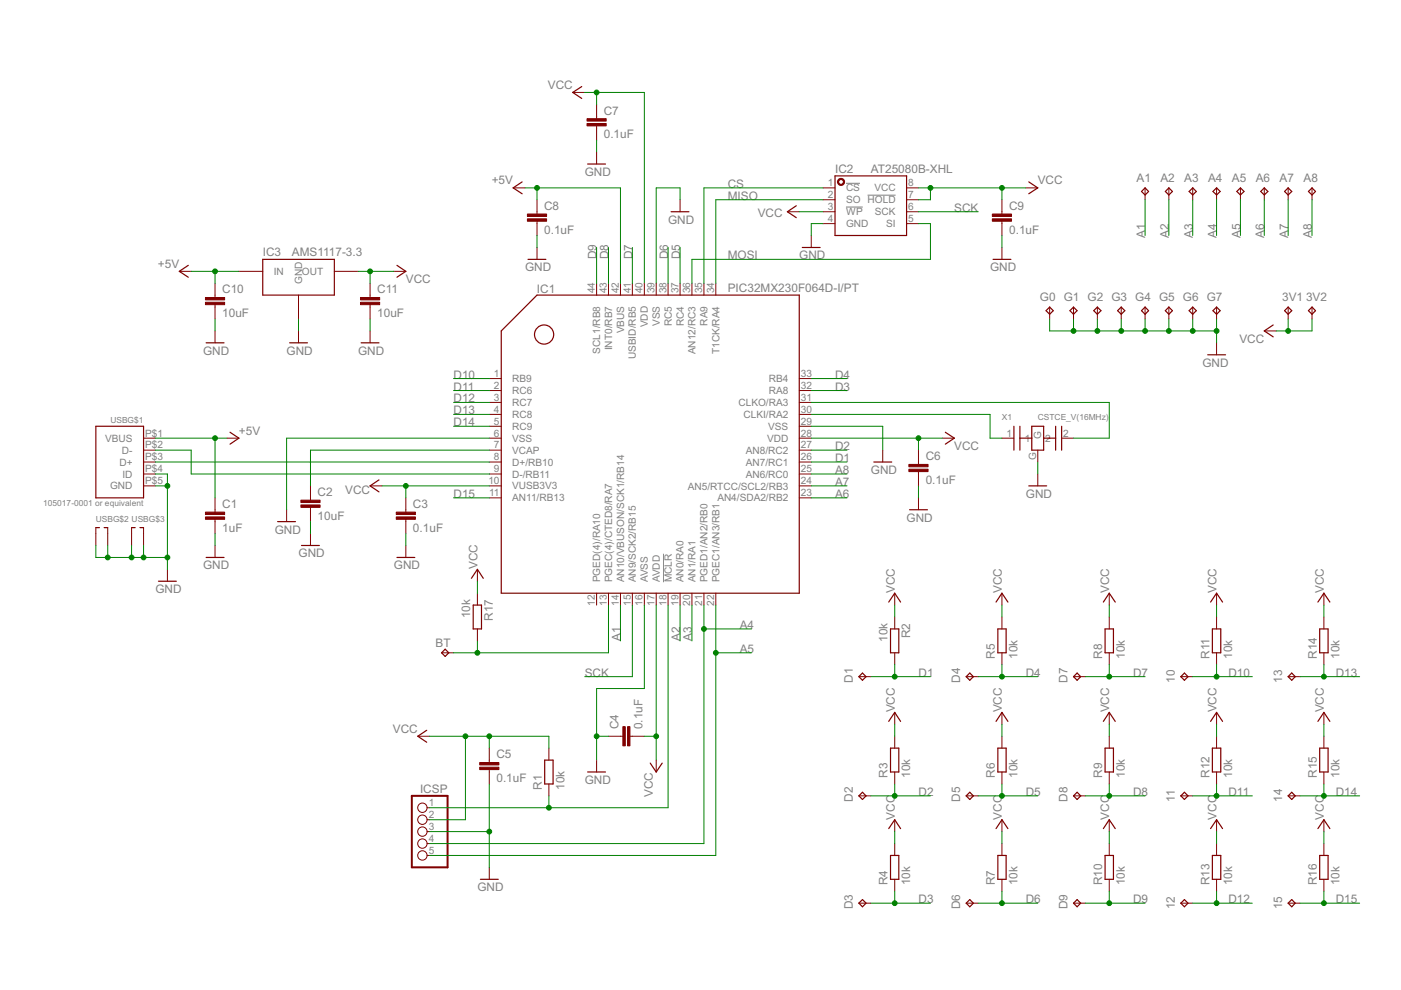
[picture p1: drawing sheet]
<svg xmlns="http://www.w3.org/2000/svg" width="297mm" height="210mm" viewBox="0 0 297 210" stroke-linecap="round" stroke-linejoin="round" font-family="sans-serif">
<path d="M179.4 38.9h2.9M179.4 43.9h3.5M183.9 41.4h6M140.7 117.4v6" fill="none" stroke="#808080" stroke-width=".21"/>
<g fill="none" stroke="#800000" stroke-width=".21">
<path d="M121.4 19.6h2.6M108.8 39.8h2.5M126.5 22.1v3.1M126.5 26.7v3M126.5 32.2v2.6M174.5 39.8h2.5M192.2 39.8h2.5M217.5 39.8h2.5M242.8 39.8v2.6M247.8 39.8v2.6M252.9 39.8v2.6M257.9 39.8v2.6"/>
<path d="M263 39.8v2.6M268.1 39.8v2.6M273.1 39.8v2.6M278.2 39.8v2.6M38 57.5h2.5M50.7 57.5h5M70.9 57.5h5M83.5 57.5h2.5M113.9 42.4v3M113.9 46.9v3M113.9 52.5v2.5M144.2 42.4v2.5"/>
<path d="M166.9 44.9h2.6M172 49.9v2.6M174.5 42.4h2.5M174.5 44.9h2.5M174.5 47.4h2.5M192.2 42.4h2.5M192.2 44.9h2.5M192.2 47.4h2.5M212.4 42.4v3M212.4 46.9v3M212.4 52.5v2.5M45.6 60v3.1"/>
<path d="M45.6 64.6v3M45.6 70.2v2.5M63.3 62.6v5M63.3 70.2v2.5M78.5 60v3.1M78.5 64.6v3M78.5 70.2v2.5M126.5 60v2.6M129 60v2.6M131.6 60v2.6M134.1 60v2.6M136.6 60v2.6"/>
<path d="M139.1 60v2.6M141.6 60v2.6M144.2 60v2.6M146.7 60v2.6M149.2 60v2.6M151.8 60v2.6M222.5 65.1v2.5M227.6 65.1v2.5M232.7 65.1v2.5M237.7 65.1v2.5M242.8 65.1v2.5M247.8 65.1v2.5"/>
<path d="M252.9 65.1v2.5M257.9 65.1v2.5M257.9 72.7v2.5M268.1 70.2h2.5M273.1 65.1v2.5M278.2 65.1v2.5M30.4 92.9h2.6M30.4 95.4h2.6M30.4 98h2.6M48.1 92.9h2.6M103.7 92.9h2.6M103.7 80.3h2.6"/>
<path d="M103.7 82.8h2.6M103.7 85.3h2.6M103.7 87.9h2.6M103.7 90.4h2.6M103.7 95.4h2.6M103.7 98h2.6M169.5 92.9h2.5M169.5 80.3h2.5M169.5 82.8h2.5M169.5 85.3h2.5M169.5 87.9h2.5M169.5 90.4h2.5"/>
<path d="M169.5 95.4h2.5M169.5 98h2.5M187.2 95.4v2.6M194.7 95.4v3.1M194.7 100v3M199.8 92.9h2.5M212.4 92.9h2.6M220 95.4v2.6M225.1 92.9h2.5M20.3 111.9v3.8M22.8 111.9v3.8M27.9 111.9v3.8"/>
<path d="M30.4 100.5h2.6M30.4 103h2.6M30.4 111.9v3.8M45.6 105.6v3M45.6 110.1v3M45.6 115.7v2.5M60.8 108.1v2.5M65.8 103v3M65.8 107.6v3M65.8 113.1v2.6M78.5 103h2.5M86 105.6v3"/>
<path d="M86 110.1v3M86 115.7v2.5M103.7 100.5h2.6M103.7 103h2.6M103.7 105.6h2.6M169.5 100.5h2.5M169.5 103h2.5M169.5 105.6h2.5M194.7 105.6v2.5M220 100.5v2.5M35.5 120.7v2.5M93.6 138.4h2.6"/>
<path d="M101.2 120.7v2.5M101.2 125.8v2.5M101.2 133.3v2.6M126.5 125.8v2.5M129 125.8v2.5M131.6 125.8v2.5M134.1 125.8v2.5M136.6 125.8v2.5M139.1 125.8v2.5M141.6 125.8v2.5M144.2 125.8v2.5M146.7 125.8v2.5"/>
<path d="M149.2 125.8v2.5M151.8 125.8v2.5M189.7 125.8v2.5M189.7 130.8v2.5M189.7 138.4v2.5M212.4 125.8v2.5M212.4 130.8v2.5M212.4 138.4v2.5M235.2 125.8v2.5M235.2 130.8v2.5M235.2 138.4v2.5M257.9 125.8v2.5"/>
<path d="M257.9 130.8v2.5M257.9 138.4v2.5M280.7 125.8v2.5M280.7 130.8v2.5M280.7 138.4v2.5M88.6 156.1h2.5M103.7 158.6v3.1M116.4 158.6v2.6M129 156.1h3.1M133.6 156.1h3M182.1 143.5h2.5M189.7 151v2.6"/>
<path d="M189.7 156.1v2.5M204.9 143.5h2.5M212.4 151v2.6M212.4 156.1v2.5M227.6 143.5h2.5M235.2 151v2.6M235.2 156.1v2.5M250.4 143.5h2.5M257.9 151v2.6M257.9 156.1v2.5M273.1 143.5h2.5M280.7 151v2.6"/>
<path d="M280.7 156.1v2.5M90.6 171.3h.5M90.6 173.8h.5M90.6 176.3h.5M90.6 178.9h.5M103.7 163.2v3M116.4 166.2v2.5M126.5 161.2v2.5M139.1 161.2v2.5M182.1 168.7h2.5M189.7 163.7v2.5M189.7 173.8v2.5"/>
<path d="M189.7 178.9v2.5M204.9 168.7h2.5M212.4 163.7v2.5M212.4 173.8v2.5M212.4 178.9v2.5M227.6 168.7h2.5M235.2 163.7v2.5M235.2 173.8v2.5M235.2 178.9v2.5M250.4 168.7h2.5M257.9 163.7v2.5M257.9 173.8v2.5"/>
<path d="M257.9 178.9v2.5M273.1 168.7h2.5M280.7 163.7v2.5M280.7 173.8v2.5M280.7 178.9v2.5M90.6 181.4h.5M103.7 183.9v2.5M182.1 191.5h2.5M189.7 186.4v2.6M204.9 191.5h2.5M212.4 186.4v2.6M227.6 191.5h2.5"/>
<path d="M235.2 186.4v2.6M250.4 191.5h2.5M257.9 186.4v2.6M273.1 191.5h2.5M280.7 186.4v2.6"/>
<circle cx="89.6" cy="171.3" r=".99"/>
<circle cx="89.6" cy="173.8" r=".99"/>
<circle cx="89.6" cy="176.3" r=".99"/>
<circle cx="89.6" cy="178.9" r=".99"/>
<circle cx="89.6" cy="181.4" r=".99"/>
</g>
<g fill="#800000" stroke="#800000" stroke-width=".21">
<path d="M133.1 154.1h.5v4h-.5z"/>
<path d="M132.1 154.1h.5v4h-.5z"/>
<path d="M43.6 109.6h4v.5h-4z"/>
<path d="M43.6 108.6h4v.5h-4z"/>
<path d="M101.7 162.7h4.1v.5h-4.1z"/>
<path d="M101.7 161.7h4.1v.5h-4.1z"/>
<path d="M84 109.6h4.1v.5h-4.1z"/>
<path d="M84 108.6h4.1v.5h-4.1z"/>
<path d="M63.8 107.1h4.1v.5h-4.1z"/>
<path d="M63.8 106h4.1v.6h-4.1z"/>
<path d="M192.7 99.5h4.1v.5h-4.1z"/>
<path d="M192.7 98.5h4.1v.5h-4.1z"/>
<path d="M124.5 26.2h4v.5h-4z"/>
<path d="M124.5 25.2h4v.5h-4z"/>
<path d="M111.8 46.4h4.1v.5h-4.1z"/>
<path d="M111.8 45.4h4.1v.5h-4.1z"/>
<path d="M43.6 64.1h4v.5h-4z"/>
<path d="M43.6 63.1h4v.5h-4z"/>
<path d="M76.4 64.1h4.1v.5h-4.1z"/>
<path d="M76.4 63.1h4.1v.5h-4.1z"/>
<path d="M210.4 46.4h4.1v.5h-4.1z"/>
<path d="M210.4 45.4h4.1v.5h-4.1z"/>
</g>
<g fill="none" stroke="#800000" stroke-width=".25">
<path d="M123.3 18.4l-1.9 1.2 1.9 1.3M110.7 38.6l-1.9 1.2 1.9 1.3M124.6 34.8h3.8M177 37.3h15.2v12.6h-15.2zM218.1 38.6l1.9 1.2-1.9 1.3M242.8 39.8l.7 .8-.7 .7-.8-.7zM247.8 39.8l.8 .8-.8 .7-.7-.7zM252.9 39.8l.7 .8-.7 .7-.8-.7zM257.9 39.8l.8 .8-.8 .7-.7-.7zM263 39.8l.8 .8-.8 .7-.8-.7zM268.1 39.8l.7 .8-.7 .7-.8-.7zM273.1 39.8l.8 .8-.8 .7-.7-.7z"/>
<path d="M278.2 39.8l.7 .8-.7 .7-.8-.7zM39.9 56.3l-1.9 1.2 1.9 1.3M55.7 55h15.2v7.6h-15.2zM84.2 56.3l1.8 1.2-1.8 1.3M112 55h3.7M142.3 44.9h3.8M168.8 43.6l-1.9 1.3 1.9 1.2M170.1 52.5h3.8M210.5 55h3.8M43.7 72.7h3.8M61.4 72.7h3.8M76.6 72.7h3.7"/>
<path d="M113.9 62.6h55.6v63.2h-63.2v-55.6zM222.5 65.1l.8 .8-.8 .7-.7-.7zM227.6 65.1l.8 .8-.8 .7-.8-.7zM231.9 65.9l.8-.8 .7 .8-.7 .7zM237 65.9l.7-.8 .8 .8-.8 .7zM242 65.9l.8-.8 .7 .8-.7 .7zM247.8 65.1l.8 .8-.8 .7-.7-.7zM252.1 65.9l.8-.8 .7 .8-.7 .7zM256.1 75.2h3.7M257.9 65.1l.8 .8-.8 .7-.7-.7zM269.9 68.9l-1.8 1.3 1.8 1.2M273.1 65.1l.8 .8-.8 .7-.7-.7z"/>
<path d="M278.2 65.1l.7 .8-.7 .7-.8-.7zM20.3 90.4h10.1v15.2h-10.1zM48.8 91.7l1.9 1.2-1.9 1.3M185.3 98h3.8M200.4 91.7l1.9 1.2-1.9 1.3M215 90.4v5M216.2 90.4v5M216.2 92.9h2.6M218.8 90.4h2.5v5h-2.5zM221.3 92.9h2.5M223.8 90.4v5M225.1 90.4v5"/>
<path d="M20.3 111.9h.8M22.1 111.9h.7M27.9 111.9h.8M29.7 111.9h.7M43.7 118.2h3.8M58.9 110.6h3.8M63.9 115.7h3.8M80.3 101.7l-1.8 1.3 1.8 1.3M84.2 118.2h3.7M192.8 108.1h3.8M218.1 103h3.8M33.6 123.2h3.8"/>
<path d="M94.4 137.6l.7 .8-.7 .8-.8-.8zM99.9 122.6l1.3-1.9 1.3 1.9M100.3 128.3h1.8v5h-1.8zM188.4 127.7l1.3-1.9 1.2 1.9M188.8 133.3h1.8v5.1h-1.8zM211.2 127.7l1.2-1.9 1.3 1.9M211.6 133.3h1.7v5.1h-1.7zM233.9 127.7l1.3-1.9 1.3 1.9M234.3 133.3h1.8v5.1h-1.8zM256.7 127.7l1.2-1.9 1.3 1.9M257 133.3h1.8v5.1h-1.8zM279.4 127.7l1.3-1.9 1.3 1.9"/>
<path d="M279.8 133.3h1.8v5.1h-1.8zM90.5 154.8l-1.9 1.3 1.9 1.3M182.9 142.7l.7 .8-.7 .7-.8-.7zM188.4 153l1.3-2 1.2 2M188.8 158.6h1.8v5.1h-1.8zM205.6 142.7l.8 .8-.8 .7-.7-.7zM211.2 153l1.2-2 1.3 2M211.6 158.6h1.7v5.1h-1.7zM228.4 142.7l.7 .8-.7 .7-.8-.7zM233.9 153l1.3-2 1.3 2M234.3 158.6h1.8v5.1h-1.8zM251.1 142.7l.8 .8-.8 .7-.7-.7z"/>
<path d="M256.7 153l1.2-2 1.3 2M257 158.6h1.8v5.1h-1.8zM273.9 142.7l.7 .8-.7 .7-.8-.7zM279.4 153l1.3-2 1.3 2M279.8 158.6h1.8v5.1h-1.8zM115.5 161.2h1.8v5h-1.8zM124.6 163.7h3.8M137.9 161.8l1.2 1.9 1.3-1.9M182.9 168l.7 .7-.7 .8-.8-.8zM188.4 175.7l1.3-1.9 1.2 1.9M204.9 168.7l.7-.7 .8 .7-.8 .8zM211.2 175.7l1.2-1.9 1.3 1.9"/>
<path d="M227.6 168.7l.8-.7 .7 .7-.7 .8zM233.9 175.7l1.3-1.9 1.3 1.9M250.4 168.7l.7-.7 .8 .7-.8 .8zM256.7 175.7l1.2-1.9 1.3 1.9M273.1 168.7l.8-.7 .7 .7-.7 .8zM279.4 175.7l1.3-1.9 1.3 1.9M101.9 186.4h3.7M182.9 190.7l.7 .8-.7 .8-.8-.8zM188.8 181.4h1.8v5h-1.8zM205.6 190.7l.8 .8-.8 .8-.7-.8zM211.6 181.4h1.7v5h-1.7zM228.4 190.7l.7 .8-.7 .8-.8-.8z"/>
<path d="M234.3 181.4h1.8v5h-1.8zM251.1 190.7l.8 .8-.8 .8-.7-.8zM257 181.4h1.8v5h-1.8zM273.9 190.7l.7 .8-.7 .8-.8-.8zM279.8 181.4h1.8v5h-1.8z"/>
<circle cx="115.4" cy="70.9" r="2.03"/>
</g>
<path d="M87.3 168.7h7.6v15.2h-7.6z" fill="none" stroke="#800000" stroke-width=".42"/>
<path d="M177.7 38.1a.76 .76 0 0 1 1.3 .1 .76 .76 0 0 1-.5 1.1 .76 .76 0 0 1-1-.7h.3a.51 .51 0 0 1 .7-.5 .51 .51 0 0 1 .2 .8 .51 .51 0 0 1-.9-.2v-.1h-.3z" fill-rule="evenodd" fill="#800000" stroke="#800000" stroke-width=".21"/>
<g fill="none" stroke="#008000" stroke-width=".21">
<path d="M124 19.6h12.6v40.4M126.5 19.6v2.5M111.3 39.8h20.3v20.2M113.9 39.8v2.6M126.5 29.7v2.5M174.5 39.8h-25.3v20.2M194.7 39.8h22.8M197.3 39.8v2.6h-2.6M212.4 39.8v2.6M40.5 57.5h10.2M45.6 57.5v2.5M75.9 57.5h7.6"/>
<path d="M78.5 57.5v2.5M113.9 49.9v2.6M126.5 52.5v7.5M129 52.5v7.5M134.1 52.5v7.5M141.6 52.5v7.5M144.2 42.4v-2.6h-5.1v20.2M144.2 52.5v7.5M169.5 44.9h5M174.5 47.4h-2.5v2.5M174.5 42.4h-22.7v17.6M194.7 47.4h2.6v7.6h-50.6v5"/>
<path d="M194.7 44.9h12.7M212.4 49.9v2.6M242.8 42.4v7.5M247.8 42.4v7.5M252.9 42.4v7.5M257.9 42.4v7.5M263 42.4v7.5M268.1 42.4v7.5M273.1 42.4v7.5M278.2 42.4v7.5M45.6 67.6v2.6M63.3 67.6v2.6"/>
<path d="M78.5 67.6v2.6M222.5 67.6v2.6h35.4M227.6 67.6v2.6M232.7 67.6v2.6M237.7 67.6v2.6M242.8 67.6v2.6M247.8 67.6v2.6M252.9 67.6v2.6M257.9 67.6v5.1M273.1 67.6v2.6M278.2 67.6v2.6h-7.6M33 92.9h15.1"/>
<path d="M33 95.4h7.5v5.1h63.2M33 98h70.7M45.6 92.9v12.7M96.2 90.4h7.5M96.2 87.9h7.5M96.2 85.3h7.5M96.2 80.3h7.5M96.2 82.8h7.5M103.7 92.9h-42.9v15.2M103.7 95.4h-37.9v7.6M172 92.9h27.8M172 87.9h37.9v5h2.5"/>
<path d="M172 85.3h63.2v7.6h-7.6M172 90.4h15.2v5M172 98h7.6M172 95.4h7.6M172 80.3h7.6M172 82.8h7.6M194.7 92.9v2.5M220 98v2.5M20.3 115.7v2.5h15.2M22.8 115.7v2.5M27.9 115.7v2.5M30.4 115.7v2.5"/>
<path d="M33 100.5h2.5v20.2M33 103h2.5M45.6 113.1v2.6M65.8 110.6v2.5M81 103h22.7M86 103v2.6M86 113.1v2.6M96.2 105.6h7.5M172 100.5h7.6M172 103h7.6M172 105.6h7.6M194.7 103v2.6"/>
<path d="M101.2 123.2v2.6M101.2 135.9v2.5M129 128.3v10.1h-32.8M131.6 128.3v7.6M134.1 128.3v15.2h-10.1M136.6 128.3v17.7h-10.1v15.2M139.1 128.3v32.9M141.6 128.3v43h-50.5M144.2 128.3v7.6M146.7 128.3v7.6M149.2 128.3v50.6h-58.1M149.2 133.3h10.1"/>
<path d="M151.8 128.3v53.1h-60.7M151.8 138.4h7.5M189.7 128.3v2.5M212.4 128.3v2.5M235.2 128.3v2.5M257.9 128.3v2.5M280.7 128.3v2.5M91.1 156.1h25.3v2.5M98.7 156.1v17.7h-7.6M103.7 156.1v2.5M126.5 156.1h2.5M136.6 156.1h2.5"/>
<path d="M184.6 143.5h12.7M189.7 140.9v2.6M189.7 153.6v2.5M207.4 143.5h12.6M212.4 140.9v2.6M212.4 153.6v2.5M230.1 143.5h12.7M235.2 140.9v2.6M235.2 153.6v2.5M252.9 143.5h12.6M257.9 140.9v2.6M257.9 153.6v2.5"/>
<path d="M275.6 143.5h12.7M280.7 140.9v2.6M280.7 153.6v2.5M91.1 176.3h12.6M103.7 166.2v17.7M116.4 168.7v2.6M184.6 168.7h12.7M189.7 166.2v2.5M189.7 176.3v2.6M207.4 168.7h12.6M212.4 166.2v2.5M212.4 176.3v2.6"/>
<path d="M230.1 168.7h12.7M235.2 166.2v2.5M235.2 176.3v2.6M252.9 168.7h12.6M257.9 166.2v2.5M257.9 176.3v2.6M275.6 168.7h12.7M280.7 166.2v2.5M280.7 176.3v2.6M184.6 191.5h12.7M189.7 189v2.5M207.4 191.5h12.6"/>
<path d="M212.4 189v2.5M230.1 191.5h12.7M235.2 189v2.5M252.9 191.5h12.6M257.9 189v2.5M275.6 191.5h12.7M280.7 189v2.5"/>
</g>
<g fill="#008000" stroke="#008000" stroke-width=".21">
<circle cx="103.7" cy="176.3" r=".51"/>
<circle cx="126.5" cy="156.1" r=".51"/>
<circle cx="35.5" cy="103" r=".51"/>
<circle cx="22.8" cy="118.2" r=".51"/>
<circle cx="27.9" cy="118.2" r=".51"/>
<circle cx="30.4" cy="118.2" r=".51"/>
<circle cx="35.5" cy="118.2" r=".51"/>
<circle cx="257.9" cy="70.2" r=".51"/>
<circle cx="237.7" cy="70.2" r=".51"/>
<circle cx="227.6" cy="70.2" r=".51"/>
<circle cx="232.7" cy="70.2" r=".51"/>
<circle cx="252.9" cy="70.2" r=".51"/>
<circle cx="247.8" cy="70.2" r=".51"/>
<circle cx="242.8" cy="70.2" r=".51"/>
<circle cx="151.8" cy="138.4" r=".51"/>
<circle cx="149.2" cy="133.3" r=".51"/>
<circle cx="116.4" cy="171.3" r=".51"/>
<circle cx="98.7" cy="156.1" r=".51"/>
<circle cx="103.7" cy="156.1" r=".51"/>
<circle cx="139.1" cy="156.1" r=".51"/>
<circle cx="86" cy="103" r=".51"/>
<circle cx="194.7" cy="92.9" r=".51"/>
<circle cx="126.5" cy="19.6" r=".51"/>
<circle cx="78.5" cy="57.5" r=".51"/>
<circle cx="212.4" cy="39.8" r=".51"/>
<circle cx="197.3" cy="39.8" r=".51"/>
<circle cx="273.1" cy="70.2" r=".51"/>
<circle cx="113.9" cy="39.8" r=".51"/>
<circle cx="45.6" cy="57.5" r=".51"/>
<circle cx="45.6" cy="92.9" r=".51"/>
<circle cx="101.2" cy="138.4" r=".51"/>
<circle cx="257.9" cy="143.5" r=".51"/>
<circle cx="257.9" cy="168.7" r=".51"/>
<circle cx="257.9" cy="191.5" r=".51"/>
<circle cx="280.7" cy="143.5" r=".51"/>
<circle cx="280.7" cy="168.7" r=".51"/>
<circle cx="280.7" cy="191.5" r=".51"/>
<circle cx="189.7" cy="143.5" r=".51"/>
<circle cx="189.7" cy="168.7" r=".51"/>
<circle cx="189.7" cy="191.5" r=".51"/>
<circle cx="212.4" cy="143.5" r=".51"/>
<circle cx="212.4" cy="168.7" r=".51"/>
<circle cx="212.4" cy="191.5" r=".51"/>
<circle cx="235.2" cy="143.5" r=".51"/>
<circle cx="235.2" cy="168.7" r=".51"/>
<circle cx="235.2" cy="191.5" r=".51"/>
</g>
<g font-size="2.8" fill="#808080">
<text x="116.2" y="18.9">VCC</text>
<text x="128" y="29.3">0.1uF</text>
<text x="128" y="24.3">C7</text>
<text x="104.3" y="39.1">+5V</text>
<text x="124" y="37.3">GND</text>
<text x="154.3" y="39.8">CS</text>
<text x="177" y="36.7">IC2</text>
<text x="184.6" y="36.7">AT25080B-XHL</text>
<text x="220" y="39.1">VCC</text>
<text x="241" y="38.6">A1</text>
<text x="246" y="38.6">A2</text>
<text x="251.1" y="38.6">A3</text>
<text x="256.1" y="38.6">A4</text>
<text x="261.2" y="38.6">A5</text>
<text x="266.2" y="38.6">A6</text>
<text x="271.3" y="38.6">A7</text>
<text x="276.4" y="38.6">A8</text>
<text x="115.4" y="44.5">C8</text>
<text x="141.7" y="47.4">GND</text>
<text x="154.3" y="42.4">MISO</text>
<text x="160.7" y="45.9">VCC</text>
<text x="202.3" y="44.9">SCK</text>
<text x="214" y="44.5">C9</text>
<text x="115.4" y="49.6">0.1uF</text>
<text x="214" y="49.6">0.1uF</text>
<text x="242.8" y="50.5" transform="rotate(-90 242.8 50.5)">A1</text>
<text x="247.8" y="50.5" transform="rotate(-90 247.8 50.5)">A2</text>
<text x="252.9" y="50.5" transform="rotate(-90 252.9 50.5)">A3</text>
<text x="257.9" y="50.5" transform="rotate(-90 257.9 50.5)">A4</text>
<text x="263" y="50.5" transform="rotate(-90 263 50.5)">A5</text>
<text x="268.1" y="50.5" transform="rotate(-90 268.1 50.5)">A6</text>
<text x="273.1" y="50.5" transform="rotate(-90 273.1 50.5)">A7</text>
<text x="278.2" y="50.5" transform="rotate(-90 278.2 50.5)">A8</text>
<text x="33.5" y="56.8">+5V</text>
<text x="55.7" y="54.4">IC3</text>
<text x="61.9" y="54.4">AMS1117-3.3</text>
<text x="111.3" y="57.5">GND</text>
<text x="126.5" y="55" transform="rotate(-90 126.5 55)">D9</text>
<text x="129" y="55" transform="rotate(-90 129 55)">D8</text>
<text x="134.1" y="55" transform="rotate(-90 134.1 55)">D7</text>
<text x="141.7" y="55" transform="rotate(-90 141.7 55)">D6</text>
<text x="144.2" y="55" transform="rotate(-90 144.2 55)">D5</text>
<text x="154.3" y="55">MOSI</text>
<text x="169.5" y="55">GND</text>
<text x="209.9" y="57.5">GND</text>
<text x="47.1" y="62.2">C10</text>
<text x="80" y="62.2">C11</text>
<text x="86" y="60.1">VCC</text>
<text x="113.9" y="62.1">IC1</text>
<text x="154.3" y="61.8">PIC32MX230F064D-I/PT</text>
<text x="220.5" y="63.8">G0 G1 G2 G3 G4 G5 G6 G7</text>
<text x="271.8" y="63.8">3V1</text>
<text x="276.9" y="63.8">3V2</text>
<text x="47.1" y="67.3">10uF</text>
<text x="80" y="67.3">10uF</text>
<text x="43.1" y="75.2">GND</text>
<text x="60.8" y="75.2">GND</text>
<text x="75.9" y="75.2">GND</text>
<text x="254.9" y="77.7">GND</text>
<text x="262.8" y="72.7">VCC</text>
<text x="96.2" y="80.3">D10</text>
<text x="96.2" y="82.8">D11</text>
<text x="177" y="82.8">D3</text>
<text x="177" y="80.3">D4</text>
<text x="96.2" y="85.3">D12</text>
<text x="96.2" y="87.9">D13</text>
<text x="50.7" y="92.2">+5V</text>
<text x="96.2" y="90.4">D14</text>
<text x="177" y="95.4">D2</text>
<text x="202.3" y="95.4">VCC</text>
<text x="177" y="100.5">A8</text>
<text x="177" y="98">D1</text>
<text x="184.6" y="100.5">GND</text>
<text x="196.3" y="97.6">C6</text>
<text x="47.1" y="107.7">C1</text>
<text x="67.3" y="105.2">C2</text>
<text x="73.2" y="104.8">VCC</text>
<text x="87.6" y="107.7">C3</text>
<text x="96.2" y="105.5">D15</text>
<text x="177" y="105.5">A6</text>
<text x="177" y="103">A7</text>
<text x="196.3" y="102.6">0.1uF</text>
<text x="217.5" y="105.5">GND</text>
<text x="47.1" y="112.8">1uF</text>
<text x="58.2" y="113.1">GND</text>
<text x="67.3" y="110.2">10uF</text>
<text x="87.6" y="112.8">0.1uF</text>
<text x="192.2" y="110.6">GND</text>
<text x="63.3" y="118.2">GND</text>
<text x="33" y="125.8">GND</text>
<text x="43.1" y="120.7">GND</text>
<text x="83.5" y="120.7">GND</text>
<text x="101.2" y="120.7" transform="rotate(-90 101.2 120.7)">VCC</text>
<text x="189.7" y="125.8" transform="rotate(-90 189.7 125.8)">VCC</text>
<text x="212.4" y="125.8" transform="rotate(-90 212.4 125.8)">VCC</text>
<text x="235.2" y="125.8" transform="rotate(-90 235.2 125.8)">VCC</text>
<text x="257.9" y="125.8" transform="rotate(-90 257.9 125.8)">VCC</text>
<text x="280.7" y="125.8" transform="rotate(-90 280.7 125.8)">VCC</text>
<text x="99.7" y="131.1" transform="rotate(-90 99.7 131.1)">10k</text>
<text x="104.5" y="131.6" transform="rotate(-90 104.5 131.6)">R17</text>
<text x="92.4" y="137.1">BT</text>
<text x="131.5" y="135.9" transform="rotate(-90 131.5 135.9)">A1</text>
<text x="144.2" y="135.9" transform="rotate(-90 144.2 135.9)">A2</text>
<text x="146.7" y="135.9" transform="rotate(-90 146.7 135.9)">A3</text>
<text x="156.8" y="133.4">A4</text>
<text x="188.2" y="136.1" transform="rotate(-90 188.2 136.1)">10k</text>
<text x="193" y="135.3" transform="rotate(-90 193 135.3)">R2</text>
<text x="124" y="143.5">SCK</text>
<text x="156.8" y="138.4">A5</text>
<text x="194.7" y="143.5">D1</text>
<text x="210.9" y="139.7" transform="rotate(-90 210.9 139.7)">R5</text>
<text x="215.7" y="139.7" transform="rotate(-90 215.7 139.7)">10k</text>
<text x="217.5" y="143.5">D4</text>
<text x="233.7" y="139.7" transform="rotate(-90 233.7 139.7)">R8</text>
<text x="238.5" y="139.7" transform="rotate(-90 238.5 139.7)">10k</text>
<text x="240.2" y="143.5">D7</text>
<text x="256.4" y="139.7" transform="rotate(-90 256.4 139.7)">R11</text>
<text x="260.5" y="143.5">D10</text>
<text x="261.2" y="139.7" transform="rotate(-90 261.2 139.7)">10k</text>
<text x="279.2" y="139.7" transform="rotate(-90 279.2 139.7)">R14</text>
<text x="283.2" y="143.5">D13</text>
<text x="284" y="139.7" transform="rotate(-90 284 139.7)">10k</text>
<text x="180.8" y="144.7" transform="rotate(-90 180.8 144.7)">D1</text>
<text x="203.6" y="144.7" transform="rotate(-90 203.6 144.7)">D4</text>
<text x="226.3" y="144.7" transform="rotate(-90 226.3 144.7)">D7</text>
<text x="249.1" y="144.7" transform="rotate(-90 249.1 144.7)">10</text>
<text x="271.8" y="144.7" transform="rotate(-90 271.8 144.7)">13</text>
<text x="83.3" y="155.4">VCC</text>
<text x="131.2" y="154.6" transform="rotate(-90 131.2 154.6)">C4</text>
<text x="136.2" y="154.6" transform="rotate(-90 136.2 154.6)">0.1uF</text>
<text x="189.7" y="151" transform="rotate(-90 189.7 151)">VCC</text>
<text x="212.4" y="151" transform="rotate(-90 212.4 151)">VCC</text>
<text x="235.2" y="151" transform="rotate(-90 235.2 151)">VCC</text>
<text x="257.9" y="151" transform="rotate(-90 257.9 151)">VCC</text>
<text x="280.7" y="151" transform="rotate(-90 280.7 151)">VCC</text>
<text x="105.3" y="160.8">C5</text>
<text x="105.3" y="165.8">0.1uF</text>
<text x="114.9" y="167.5" transform="rotate(-90 114.9 167.5)">R1</text>
<text x="119.7" y="167.5" transform="rotate(-90 119.7 167.5)">10k</text>
<text x="124" y="166.2">GND</text>
<text x="188.2" y="164.9" transform="rotate(-90 188.2 164.9)">R3</text>
<text x="193" y="164.9" transform="rotate(-90 193 164.9)">10k</text>
<text x="210.9" y="164.9" transform="rotate(-90 210.9 164.9)">R6</text>
<text x="215.7" y="164.9" transform="rotate(-90 215.7 164.9)">10k</text>
<text x="233.7" y="164.9" transform="rotate(-90 233.7 164.9)">R9</text>
<text x="238.5" y="164.9" transform="rotate(-90 238.5 164.9)">10k</text>
<text x="256.4" y="164.9" transform="rotate(-90 256.4 164.9)">R12</text>
<text x="261.2" y="164.9" transform="rotate(-90 261.2 164.9)">10k</text>
<text x="279.2" y="164.9" transform="rotate(-90 279.2 164.9)">R15</text>
<text x="284" y="164.9" transform="rotate(-90 284 164.9)">10k</text>
<text x="89.1" y="168.1">ICSP</text>
<text x="138.4" y="169" transform="rotate(-90 138.4 169)">VCC</text>
<text x="180.8" y="170" transform="rotate(-90 180.8 170)">D2</text>
<text x="189.7" y="173.8" transform="rotate(-90 189.7 173.8)">VCC</text>
<text x="194.7" y="168.7">D2</text>
<text x="203.6" y="170" transform="rotate(-90 203.6 170)">D5</text>
<text x="212.4" y="173.8" transform="rotate(-90 212.4 173.8)">VCC</text>
<text x="217.5" y="168.7">D5</text>
<text x="226.3" y="170" transform="rotate(-90 226.3 170)">D8</text>
<text x="235.2" y="173.8" transform="rotate(-90 235.2 173.8)">VCC</text>
<text x="240.2" y="168.7">D8</text>
<text x="249.1" y="170" transform="rotate(-90 249.1 170)">11</text>
<text x="257.9" y="173.8" transform="rotate(-90 257.9 173.8)">VCC</text>
<text x="260.5" y="168.7">D11</text>
<text x="271.8" y="170" transform="rotate(-90 271.8 170)">14</text>
<text x="280.7" y="173.8" transform="rotate(-90 280.7 173.8)">VCC</text>
<text x="283.2" y="168.7">D14</text>
<text x="101.2" y="189">GND</text>
<text x="188.2" y="187.7" transform="rotate(-90 188.2 187.7)">R4</text>
<text x="193" y="187.7" transform="rotate(-90 193 187.7)">10k</text>
<text x="194.7" y="191.5">D3</text>
<text x="210.9" y="187.7" transform="rotate(-90 210.9 187.7)">R7</text>
<text x="215.7" y="187.7" transform="rotate(-90 215.7 187.7)">10k</text>
<text x="217.5" y="191.5">D6</text>
<text x="233.7" y="187.7" transform="rotate(-90 233.7 187.7)">R10</text>
<text x="238.5" y="187.7" transform="rotate(-90 238.5 187.7)">10k</text>
<text x="240.2" y="191.5">D9</text>
<text x="256.4" y="187.7" transform="rotate(-90 256.4 187.7)">R13</text>
<text x="260.5" y="191.5">D12</text>
<text x="261.2" y="187.7" transform="rotate(-90 261.2 187.7)">10k</text>
<text x="279.2" y="187.7" transform="rotate(-90 279.2 187.7)">R16</text>
<text x="283.2" y="191.5">D15</text>
<text x="284" y="187.7" transform="rotate(-90 284 187.7)">10k</text>
<text x="180.8" y="192.8" transform="rotate(-90 180.8 192.8)">D3</text>
<text x="203.6" y="192.8" transform="rotate(-90 203.6 192.8)">D6</text>
<text x="226.3" y="192.8" transform="rotate(-90 226.3 192.8)">D9</text>
<text x="249.1" y="192.8" transform="rotate(-90 249.1 192.8)">12</text>
<text x="271.8" y="192.8" transform="rotate(-90 271.8 192.8)">15</text>
</g>
<g font-size="2.4" fill="#808080">
<text x="175.5" y="39.5">1</text>
<text x="179.4" y="40.6">CS</text>
<text x="185.4" y="40.6">VCC</text>
<text x="192.6" y="39.5">8</text>
<text x="175.5" y="42">2</text>
<text x="175.5" y="44.5">3</text>
<text x="175.5" y="47.1">4</text>
<text x="179.4" y="43.1">SO HOLD</text>
<text x="179.4" y="45.6">WP</text>
<text x="185.5" y="45.7">SCK</text>
<text x="192.6" y="47.1">5</text>
<text x="192.6" y="44.5">6</text>
<text x="192.6" y="42">7</text>
<text x="179.4" y="48.2">GND</text>
<text x="187.9" y="48.2">SI</text>
<text x="58" y="58.3">IN</text>
<text x="64" y="58.3">OUT</text>
<text x="64.1" y="60.3" transform="rotate(-90 64.1 60.3)">GND</text>
<text x="126.1" y="62.2" transform="rotate(-90 126.1 62.2)">44</text>
<text x="128.7" y="62.2" transform="rotate(-90 128.7 62.2)">43</text>
<text x="131.2" y="62.2" transform="rotate(-90 131.2 62.2)">42</text>
<text x="133.7" y="62.2" transform="rotate(-90 133.7 62.2)">41</text>
<text x="136.2" y="62.2" transform="rotate(-90 136.2 62.2)">40</text>
<text x="138.8" y="62.2" transform="rotate(-90 138.8 62.2)">39</text>
<text x="141.3" y="62.2" transform="rotate(-90 141.3 62.2)">38</text>
<text x="143.8" y="62.2" transform="rotate(-90 143.8 62.2)">37</text>
<text x="146.4" y="62.2" transform="rotate(-90 146.4 62.2)">36</text>
<text x="148.9" y="62.2" transform="rotate(-90 148.9 62.2)">35</text>
<text x="151.4" y="62.2" transform="rotate(-90 151.4 62.2)">34</text>
<text x="132.3" y="70.7" transform="rotate(-90 132.3 70.7)">VBUS</text>
<text x="137.4" y="69.4" transform="rotate(-90 137.4 69.4)">VDD</text>
<text x="139.9" y="69.2" transform="rotate(-90 139.9 69.2)">VSS</text>
<text x="142.4" y="69.2" transform="rotate(-90 142.4 69.2)">RC5</text>
<text x="145" y="69.2" transform="rotate(-90 145 69.2)">RC4</text>
<text x="150" y="69.1" transform="rotate(-90 150 69.1)">RA9</text>
<text x="127.3" y="75" transform="rotate(-90 127.3 75)">SCL1/RB8</text>
<text x="129.8" y="74.3" transform="rotate(-90 129.8 74.3)">INT0/RB7</text>
<text x="134.8" y="76.2" transform="rotate(-90 134.8 76.2)">USBID/RB5</text>
<text x="147.5" y="75.1" transform="rotate(-90 147.5 75.1)">AN12/RC3</text>
<text x="152.5" y="75.1" transform="rotate(-90 152.5 75.1)">T1CK/RA4</text>
<text x="104.7" y="79.9">1</text>
<text x="104.7" y="82.4">2</text>
<text x="108.6" y="81">RB9</text>
<text x="108.6" y="83.6">RC6</text>
<text x="163" y="81">RB4</text>
<text x="163" y="83.6">RA8</text>
<text x="169.8" y="79.9">33</text>
<text x="169.8" y="82.4">32</text>
<text x="104.7" y="85">3</text>
<text x="104.7" y="87.5">4</text>
<text x="108.6" y="86.1">RC7</text>
<text x="108.6" y="88.6">RC8</text>
<text x="156.6" y="86.1">CLKO/RA3</text>
<text x="157.7" y="88.6">CLKI/RA2</text>
<text x="169.8" y="87.5">30</text>
<text x="169.8" y="85">31</text>
<text x="22.3" y="93.7">VBUS</text>
<text x="30.8" y="92.6">P$1</text>
<text x="30.8" y="95.1">P$2</text>
<text x="104.7" y="90">5</text>
<text x="104.7" y="92.6">6</text>
<text x="104.7" y="95.1">7</text>
<text x="108.6" y="91.1">RC9</text>
<text x="108.6" y="93.7">VSS</text>
<text x="162.6" y="93.7">VDD</text>
<text x="162.9" y="91.1">VSS</text>
<text x="169.8" y="95.1">27</text>
<text x="169.8" y="92.6">28</text>
<text x="169.8" y="90">29</text>
<text x="213.4" y="92.6">1</text>
<text x="217.3" y="93.7">1</text>
<text x="220.8" y="93.1" transform="rotate(-90 220.8 93.1)">G</text>
<text x="221.6" y="93.7">2</text>
<text x="225.4" y="92.6">2</text>
<text x="25.3" y="98.7">D+</text>
<text x="25.8" y="96.2">D-</text>
<text x="26" y="101.3">ID</text>
<text x="30.8" y="97.6">P$3</text>
<text x="30.8" y="100.1">P$4</text>
<text x="104.7" y="97.6">8</text>
<text x="104.7" y="100.1">9</text>
<text x="108.6" y="96.2">VCAP</text>
<text x="108.6" y="98.7">D+/RB10</text>
<text x="108.6" y="101.3">D-/RB11</text>
<text x="158.1" y="101.3">AN6/RC0</text>
<text x="158.1" y="98.7">AN7/RC1</text>
<text x="158.1" y="96.2">AN8/RC2</text>
<text x="169.8" y="100.1">25</text>
<text x="169.8" y="97.6">26</text>
<text x="219.7" y="97.5" transform="rotate(-90 219.7 97.5)">G</text>
<text x="23.3" y="103.8">GND</text>
<text x="30.8" y="102.7">P$5</text>
<text x="103.5" y="102.7">10</text>
<text x="103.7" y="105.2">11</text>
<text x="108.6" y="103.8">VUSB3V3</text>
<text x="108.6" y="106.3">AN11/RB13</text>
<text x="145.8" y="103.8">AN5/RTCC/SCL2/RB3</text>
<text x="152.1" y="106.3">AN4/SDA2/RB2</text>
<text x="169.8" y="105.2">23</text>
<text x="169.8" y="102.7">24</text>
<text x="127.2" y="123.4" transform="rotate(-90 127.2 123.4)">PGED(4)/RA10</text>
<text x="129.8" y="123.4" transform="rotate(-90 129.8 123.4)">PGEC(4)/CTED8/RA7</text>
<text x="132.3" y="123.4" transform="rotate(-90 132.3 123.4)">AN10/VBUSON/SCK1/RB14</text>
<text x="134.8" y="123.4" transform="rotate(-90 134.8 123.4)">AN9/SCK2/RB15</text>
<text x="137.4" y="123.4" transform="rotate(-90 137.4 123.4)">AVSS</text>
<text x="139.9" y="123.4" transform="rotate(-90 139.9 123.4)">AVDD</text>
<text x="142.4" y="123.4" transform="rotate(-90 142.4 123.4)">MCLR</text>
<text x="144.9" y="123.4" transform="rotate(-90 144.9 123.4)">AN0/RA0</text>
<text x="147.5" y="123.4" transform="rotate(-90 147.5 123.4)">AN1/RA1</text>
<text x="150" y="123.4" transform="rotate(-90 150 123.4)">PGED1/AN2/RB0</text>
<text x="152.5" y="123.4" transform="rotate(-90 152.5 123.4)">PGEC1/AN3/RB1</text>
<text x="126.1" y="128.5" transform="rotate(-90 126.1 128.5)">12</text>
<text x="128.7" y="128.5" transform="rotate(-90 128.7 128.5)">13</text>
<text x="131.2" y="128.5" transform="rotate(-90 131.2 128.5)">14</text>
<text x="133.7" y="128.5" transform="rotate(-90 133.7 128.5)">15</text>
<text x="136.2" y="128.5" transform="rotate(-90 136.2 128.5)">16</text>
<text x="138.8" y="128.5" transform="rotate(-90 138.8 128.5)">17</text>
<text x="141.3" y="128.5" transform="rotate(-90 141.3 128.5)">18</text>
<text x="143.8" y="128.5" transform="rotate(-90 143.8 128.5)">19</text>
<text x="146.4" y="128.5" transform="rotate(-90 146.4 128.5)">20</text>
<text x="148.9" y="128.5" transform="rotate(-90 148.9 128.5)">21</text>
<text x="151.4" y="128.5" transform="rotate(-90 151.4 128.5)">22</text>
<text x="90.9" y="170.9">1</text>
<text x="90.9" y="173.4">2</text>
<text x="90.9" y="176">3</text>
<text x="90.9" y="178.5">4</text>
<text x="90.9" y="181">5</text>
</g>
<g font-size="2" fill="#808080">
<text x="23.4" y="89.6">USBG$1</text>
<text x="212.4" y="89.1">X1</text>
<text x="220" y="89.1">CSTCE_V(16MHz)</text>
<text x="9.2" y="107.3">105017-0001 or equivalent</text>
<text x="20.3" y="110.6">USBG$2 USBG$3</text>
</g>
</svg>
